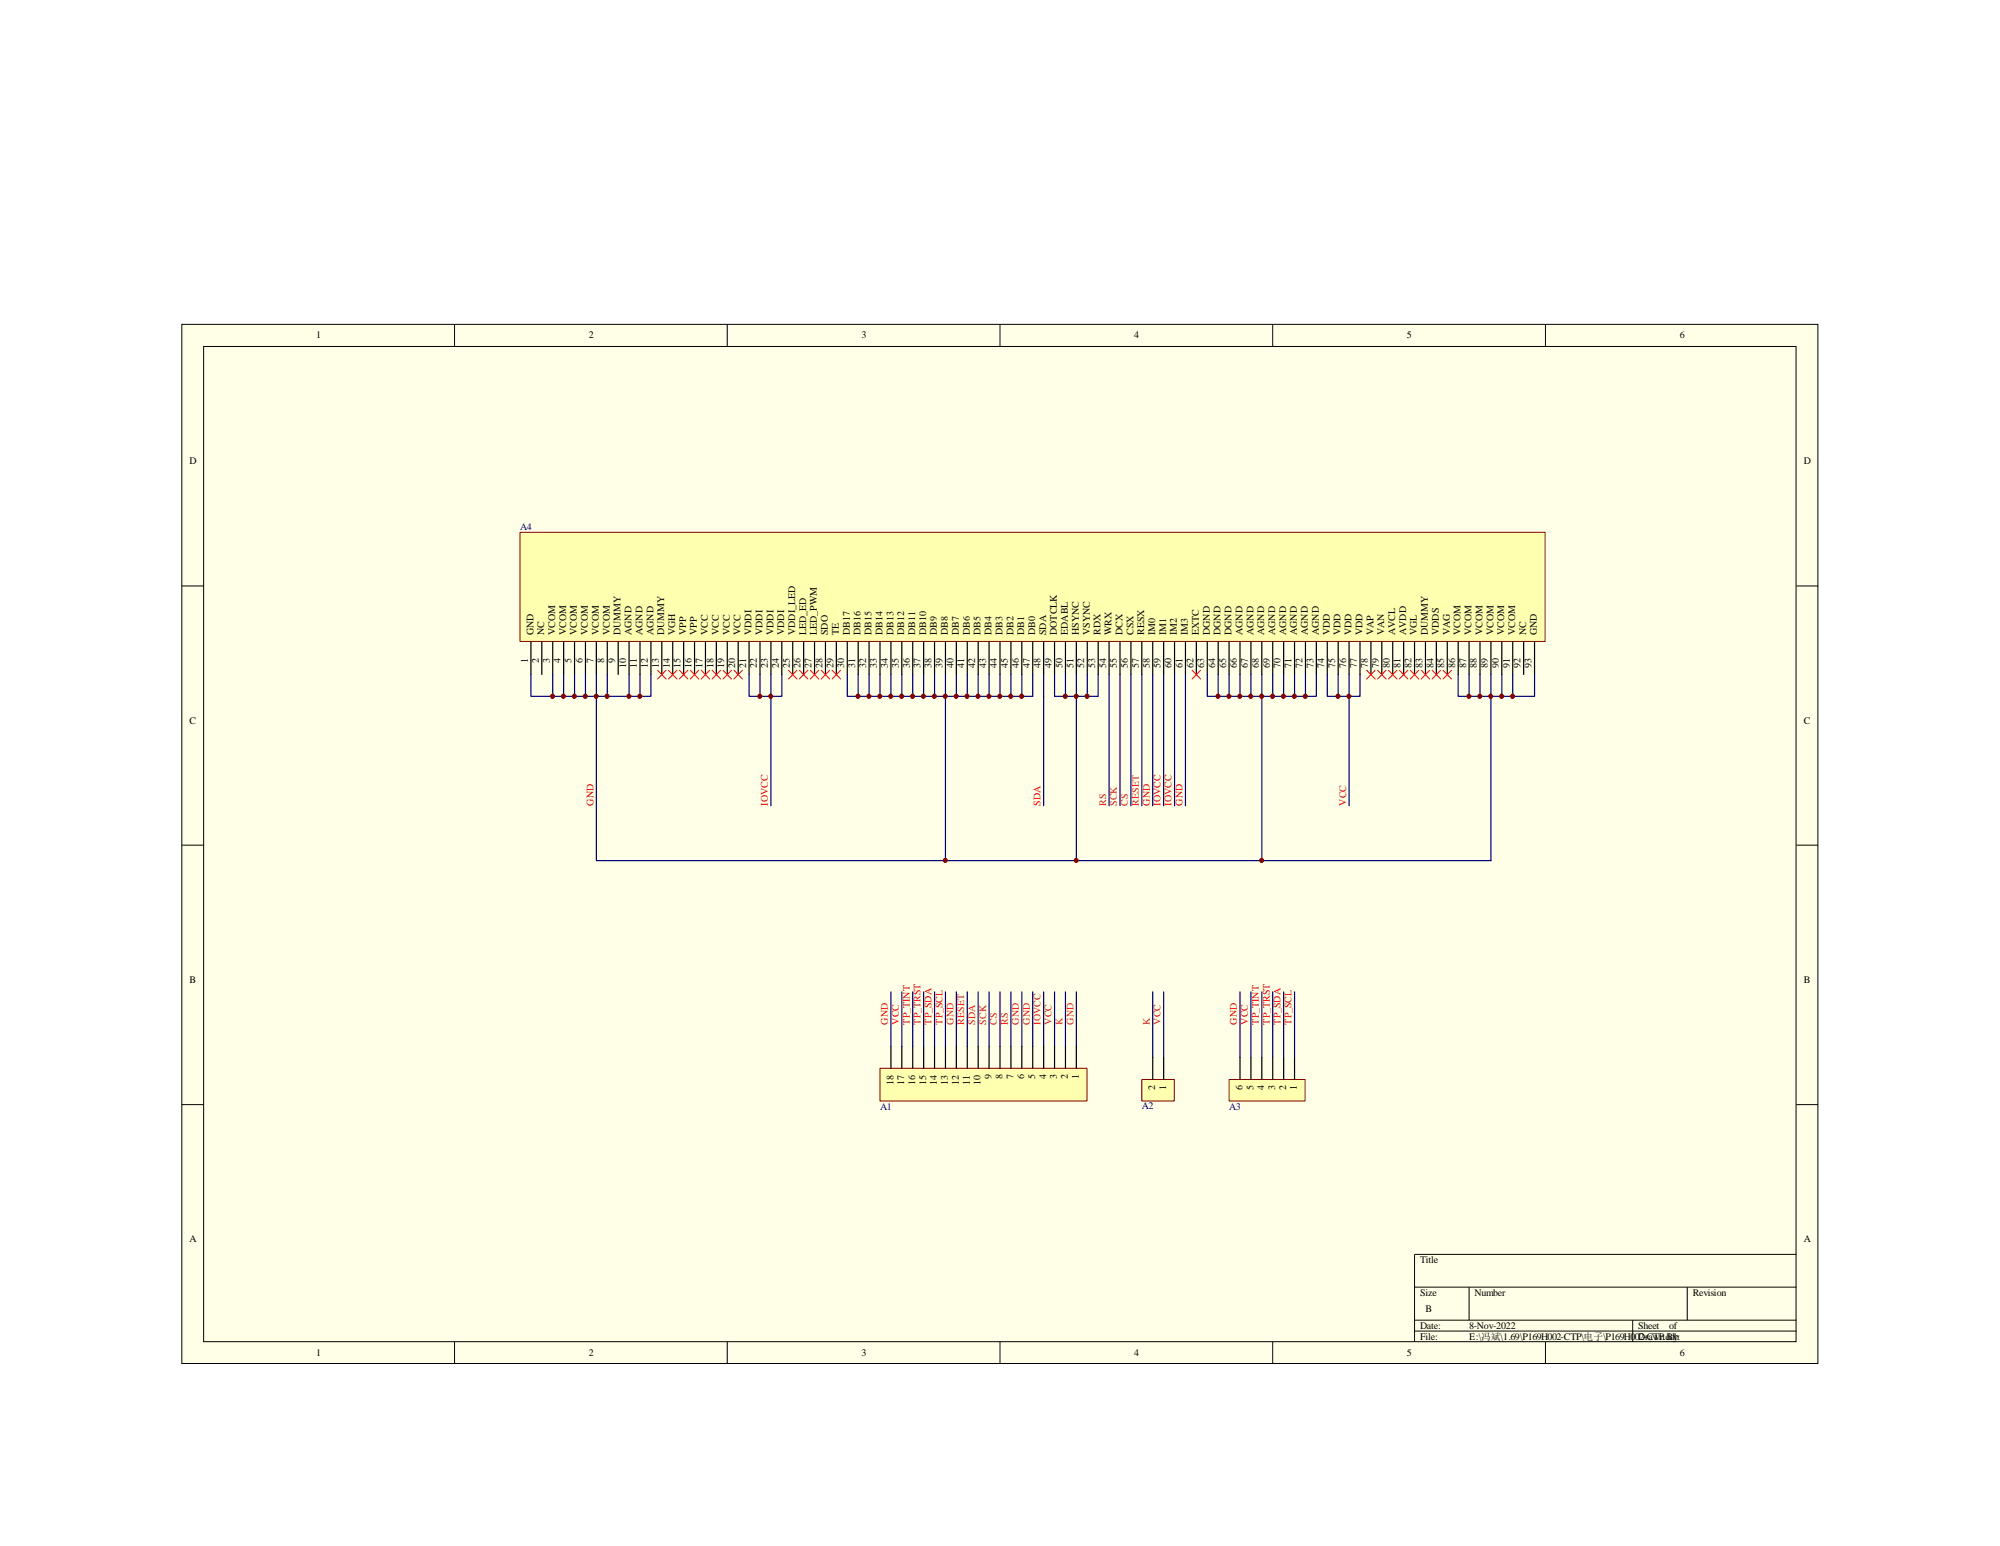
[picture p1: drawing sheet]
<svg xmlns="http://www.w3.org/2000/svg" width="279mm" height="216mm" viewBox="0 0 279 216" stroke-linecap="round" stroke-linejoin="round" font-family="sans-serif">
<path d="M25.4 45.3h228.6v145.1h-228.6z" fill="#ffffe8"/>
<g fill="none" stroke="#000" stroke-width=".14">
<path d="M25.4 45.3h228.6v145.1h-228.6zM28.4 48.4h222.5v139h-222.5zM63.5 45.3v3.1M101.6 45.3v3.1M139.7 45.3v3.1M177.8 45.3v3.1M215.9 45.3v3.1M25.4 81.8h3M251 81.8h3M25.4 118h3M251 118h3M25.4 154.3h3"/>
<path d="M251 154.3h3M197.6 179.7h53.4M205.2 179.7v4.7M235.7 179.7v4.7M251 175.2h-53.4v12.2M63.5 187.4v3.1M101.6 187.4v3.1M139.7 187.4v3.1M177.8 187.4v3.1M197.6 184.4h53.4M197.6 185.9h53.4M215.9 187.4v3.1"/>
<path d="M228.1 184.4v3"/>
</g>
<path d="M161 138.5v9.2M162.6 138.5v9.2" fill="none" stroke="#11037f" stroke-width=".17"/>
<path d="M133.6 138.5v7.6M135.1 138.5v7.6M136.7 138.5v7.6M138.2 138.5v7.6M139.7 138.5v7.6M141.2 138.5v7.6M142.7 138.5v7.6M144.3 138.5v7.6M145.8 138.5v7.6M147.3 138.5v7.6M148.8 138.5v7.6M150.4 138.5v7.6" fill="none" stroke="#000080" stroke-width=".17"/>
<path d="M159.6 150.8h4.4v3h-4.4z" fill="#ffffb0"/>
<path d="M159.5 150.7h4.5v3.1h-4.5z" fill="none" stroke="#800000" stroke-width=".14"/>
<path d="M161 147.7v3M162.6 147.7v3" fill="none" stroke="#000" stroke-width=".17"/>
<path d="M72.7 74.4h143.2v15.2h-143.2z" fill="#ffffb0"/>
<path d="M72.6 74.3h143.3v15.3h-143.3z" fill="none" stroke="#800000" stroke-width=".14"/>
<g fill="none" stroke="#000" stroke-width=".17">
<path d="M74.2 89.6v4.6M75.7 89.6v4.6M77.2 89.6v4.6M78.7 89.6v4.6M80.3 89.6v4.6M81.8 89.6v4.6M83.3 89.6v4.6M84.8 89.6v4.6M86.4 89.6v4.6M87.9 89.6v4.6M89.4 89.6v4.6M90.9 89.6v4.6"/>
<path d="M92.5 89.6v4.6M94 89.6v4.6M95.5 89.6v4.6M97 89.6v4.6M98.6 89.6v4.6M100.1 89.6v4.6M101.6 89.6v4.6M103.1 89.6v4.6M104.6 89.6v4.6M106.2 89.6v4.6M107.7 89.6v4.6M109.2 89.6v4.6"/>
<path d="M110.7 89.6v4.6M112.3 89.6v4.6M113.8 89.6v4.6M115.3 89.6v4.6M116.8 89.6v4.6M118.4 89.6v4.6M119.9 89.6v4.6M121.4 89.6v4.6M122.9 89.6v4.6M124.5 89.6v4.6M126 89.6v4.6M127.5 89.6v4.6"/>
<path d="M129 89.6v4.6M130.6 89.6v4.6M132.1 89.6v4.6M133.6 89.6v4.6M135.1 89.6v4.6M136.7 89.6v4.6M138.2 89.6v4.6M139.7 89.6v4.6M141.2 89.6v4.6M142.7 89.6v4.6M144.3 89.6v4.6M145.8 89.6v4.6"/>
<path d="M147.3 89.6v4.6M148.8 89.6v4.6M150.4 89.6v4.6M151.9 89.6v4.6M153.4 89.6v4.6M154.9 89.6v4.6M156.5 89.6v4.6M158 89.6v4.6M159.5 89.6v4.6M161 89.6v4.6M162.6 89.6v4.6M164.1 89.6v4.6"/>
<path d="M165.6 89.6v4.6M167.1 89.6v4.6M168.7 89.6v4.6M170.2 89.6v4.6M171.7 89.6v4.6M173.2 89.6v4.6M174.8 89.6v4.6M176.3 89.6v4.6M177.8 89.6v4.6M179.3 89.6v4.6M180.8 89.6v4.6M182.4 89.6v4.6"/>
<path d="M183.9 89.6v4.6M185.4 89.6v4.6M186.9 89.6v4.6M188.5 89.6v4.6M190 89.6v4.6M191.5 89.6v4.6M193 89.6v4.6M194.6 89.6v4.6M196.1 89.6v4.6M197.6 89.6v4.6M199.1 89.6v4.6M200.7 89.6v4.6"/>
<path d="M202.2 89.6v4.6M203.7 89.6v4.6M205.2 89.6v4.6M206.8 89.6v4.6M208.3 89.6v4.6M209.8 89.6v4.6M211.3 89.6v4.6M212.9 89.6v4.6M214.4 89.6v4.6"/>
</g>
<path d="M123 149.2h28.8v4.6h-28.8z" fill="#ffffb0"/>
<path d="M122.9 149.2h28.9v4.6h-28.9z" fill="none" stroke="#800000" stroke-width=".14"/>
<g fill="none" stroke="#000" stroke-width=".17">
<path d="M124.5 146.1v3.1M126 146.1v3.1M127.5 146.1v3.1M129 146.1v3.1M130.6 146.1v3.1M132.1 146.1v3.1M133.6 146.1v3.1M135.1 146.1v3.1M136.7 146.1v3.1M138.2 146.1v3.1M139.7 146.1v3.1M141.2 146.1v3.1"/>
<path d="M142.7 146.1v3.1M144.3 146.1v3.1M145.8 146.1v3.1M147.3 146.1v3.1M148.8 146.1v3.1M150.4 146.1v3.1"/>
</g>
<path d="M171.7 150.8h10.6v3h-10.6z" fill="#ffffb0"/>
<path d="M171.7 150.7h10.6v3.1h-10.6z" fill="none" stroke="#800000" stroke-width=".14"/>
<path d="M173.2 147.7v3M174.8 147.7v3M176.3 147.7v3M177.8 147.7v3M179.3 147.7v3M180.8 147.7v3" fill="none" stroke="#000" stroke-width=".17"/>
<g fill="none" stroke="#000080" stroke-width=".17">
<path d="M74.2 94.2v3h16.7v-3M77.2 94.2v3M78.7 94.2v3M80.3 94.2v3M81.8 94.2v3M83.3 94.2v26h125v-26M84.8 94.2v3M87.9 94.2v3M89.4 94.2v3M104.6 94.2v3h4.6v-3M106.2 94.2v3M107.7 94.2v18.3"/>
<path d="M118.4 94.2v3h1.5M119.9 94.2v3M121.4 94.2v3M122.9 94.2v3M124.5 94.2v3M126 94.2v3M127.5 94.2v3M129 94.2v3M130.6 94.2v3M132.1 94.2v26M133.6 94.2v3M135.1 94.2v3"/>
<path d="M136.7 94.2v3M138.2 94.2v3M139.7 94.2v3M141.2 94.2v3M142.7 94.2v3M144.3 94.2v3h-24.4M145.8 94.2v18.3M147.3 94.2v3h6.1v-3M148.8 94.2v3M150.4 94.2v26M151.9 94.2v3M154.9 94.2v18.3"/>
<path d="M156.5 94.2v18.3M158 94.2v18.3M159.5 94.2v18.3M161 94.2v18.3M162.6 94.2v18.3M164.1 94.2v18.3M165.6 94.2v18.3M168.7 94.2v3h15.2v-3M170.2 94.2v3M171.7 94.2v3M173.2 94.2v3M174.8 94.2v3"/>
<path d="M176.3 94.2v26M177.8 94.2v3M179.3 94.2v3M180.8 94.2v3M182.4 94.2v3M185.4 94.2v3h4.6v-3M186.9 94.2v3M188.5 94.2v18.3M203.7 94.2v3h10.7v-3M205.2 94.2v3M206.8 94.2v3M209.8 94.2v3"/>
<path d="M211.3 94.2v3M124.5 138.5v7.6M126 138.5v7.6M127.5 138.5v7.6M129 138.5v7.6M130.6 138.5v7.6M132.1 138.5v7.6M173.2 138.5v9.2M174.8 138.5v9.2M176.3 138.5v9.2M177.8 138.5v9.2M179.3 138.5v9.2"/>
<path d="M180.8 138.5v9.2"/>
</g>
<g fill="none" stroke="#f00" stroke-width=".14">
<path d="M91.9 93.6l1.1 1.2M93 93.6l-1.1 1.2M93.4 93.6l1.2 1.2M94.6 93.6l-1.2 1.2M94.9 93.6l1.2 1.2M96.1 93.6l-1.2 1.2M96.4 93.6l1.2 1.2M97.6 93.6l-1.2 1.2M98 93.6l1.1 1.2M99.1 93.6l-1.1 1.2M99.5 93.6l1.2 1.2M100.7 93.6l-1.2 1.2"/>
<path d="M101 93.6l1.2 1.2M102.2 93.6l-1.2 1.2M102.5 93.6l1.2 1.2M103.7 93.6l-1.2 1.2M110.2 93.6l1.1 1.2M111.3 93.6l-1.1 1.2M111.7 93.6l1.2 1.2M112.9 93.6l-1.2 1.2M113.2 93.6l1.2 1.2M114.4 93.6l-1.2 1.2M114.7 93.6l1.2 1.2M115.9 93.6l-1.2 1.2"/>
<path d="M116.2 93.6l1.2 1.2M117.4 93.6l-1.2 1.2M166.5 93.6l1.2 1.2M167.7 93.6l-1.2 1.2M190.9 93.6l1.2 1.2M192.1 93.6l-1.2 1.2M192.4 93.6l1.2 1.2M193.6 93.6l-1.2 1.2M194 93.6l1.2 1.2M195.2 93.6l-1.2 1.2M195.5 93.6l1.2 1.2M196.7 93.6l-1.2 1.2"/>
<path d="M197 93.6l1.2 1.2M198.2 93.6l-1.2 1.2M198.5 93.6l1.2 1.2M199.7 93.6l-1.2 1.2M200.1 93.6l1.2 1.2M201.3 93.6l-1.2 1.2M201.6 93.6l1.2 1.2M202.8 93.6l-1.2 1.2"/>
</g>
<g fill="#800000" stroke="#800000" stroke-width=".14">
<circle cx="89.4" cy="97.2" r=".29"/>
<circle cx="87.8" cy="97.2" r=".29"/>
<circle cx="84.8" cy="97.2" r=".29"/>
<circle cx="83.3" cy="97.2" r=".29"/>
<circle cx="81.8" cy="97.2" r=".29"/>
<circle cx="80.2" cy="97.2" r=".29"/>
<circle cx="78.7" cy="97.2" r=".29"/>
<circle cx="77.2" cy="97.2" r=".29"/>
<circle cx="106.1" cy="97.2" r=".29"/>
<circle cx="107.7" cy="97.2" r=".29"/>
<circle cx="150.3" cy="97.2" r=".29"/>
<circle cx="148.8" cy="97.2" r=".29"/>
<circle cx="142.7" cy="97.2" r=".29"/>
<circle cx="141.2" cy="97.2" r=".29"/>
<circle cx="139.7" cy="97.2" r=".29"/>
<circle cx="138.1" cy="97.2" r=".29"/>
<circle cx="136.6" cy="97.2" r=".29"/>
<circle cx="135.1" cy="97.2" r=".29"/>
<circle cx="133.6" cy="97.2" r=".29"/>
<circle cx="132" cy="97.2" r=".29"/>
<circle cx="130.5" cy="97.2" r=".29"/>
<circle cx="129" cy="97.2" r=".29"/>
<circle cx="127.5" cy="97.2" r=".29"/>
<circle cx="125.9" cy="97.2" r=".29"/>
<circle cx="124.4" cy="97.2" r=".29"/>
<circle cx="122.9" cy="97.2" r=".29"/>
<circle cx="121.4" cy="97.2" r=".29"/>
<circle cx="119.9" cy="97.2" r=".29"/>
<circle cx="132" cy="120.2" r=".29"/>
<circle cx="151.9" cy="97.2" r=".29"/>
<circle cx="150.3" cy="120.2" r=".29"/>
<circle cx="182.3" cy="97.2" r=".29"/>
<circle cx="180.8" cy="97.2" r=".29"/>
<circle cx="179.3" cy="97.2" r=".29"/>
<circle cx="177.8" cy="97.2" r=".29"/>
<circle cx="176.2" cy="97.2" r=".29"/>
<circle cx="174.7" cy="97.2" r=".29"/>
<circle cx="173.2" cy="97.2" r=".29"/>
<circle cx="171.7" cy="97.2" r=".29"/>
<circle cx="170.1" cy="97.2" r=".29"/>
<circle cx="176.2" cy="120.2" r=".29"/>
<circle cx="186.9" cy="97.2" r=".29"/>
<circle cx="188.4" cy="97.2" r=".29"/>
<circle cx="211.3" cy="97.2" r=".29"/>
<circle cx="209.8" cy="97.2" r=".29"/>
<circle cx="208.2" cy="97.2" r=".29"/>
<circle cx="206.7" cy="97.2" r=".29"/>
<circle cx="205.2" cy="97.2" r=".29"/>
</g>
<g font-size="1.4">
<text x="44.2" y="47.2">1</text>
<text x="82.3" y="47.2">2</text>
<text x="120.4" y="47.2">3</text>
<text x="158.5" y="47.2">4</text>
<text x="196.6" y="47.2">5</text>
<text x="234.7" y="47.2">6</text>
<text x="26.5" y="64.8">D</text>
<text x="252" y="64.8">D</text>
<text x="74.5" y="88.7" transform="rotate(-90 74.5 88.7)">GND</text>
<text x="76" y="88.7" transform="rotate(-90 76 88.7)">NC</text>
<text x="77.6" y="88.7" transform="rotate(-90 77.6 88.7)">VCOM</text>
<text x="79.1" y="88.7" transform="rotate(-90 79.1 88.7)">VCOM</text>
<text x="80.6" y="88.7" transform="rotate(-90 80.6 88.7)">VCOM</text>
<text x="82.1" y="88.7" transform="rotate(-90 82.1 88.7)">VCOM</text>
<text x="83.7" y="88.7" transform="rotate(-90 83.7 88.7)">VCOM</text>
<text x="85.2" y="88.7" transform="rotate(-90 85.2 88.7)">VCOM</text>
<text x="86.7" y="88.7" transform="rotate(-90 86.7 88.7)">DUMMY</text>
<text x="88.2" y="88.7" transform="rotate(-90 88.2 88.7)">AGND</text>
<text x="89.7" y="88.7" transform="rotate(-90 89.7 88.7)">AGND</text>
<text x="91.3" y="88.7" transform="rotate(-90 91.3 88.7)">AGND</text>
<text x="92.8" y="88.7" transform="rotate(-90 92.8 88.7)">DUMMY</text>
<text x="94.3" y="88.7" transform="rotate(-90 94.3 88.7)">VGH</text>
<text x="95.8" y="88.7" transform="rotate(-90 95.8 88.7)">VPP</text>
<text x="97.4" y="88.7" transform="rotate(-90 97.4 88.7)">VPP</text>
<text x="98.9" y="88.7" transform="rotate(-90 98.9 88.7)">VCC</text>
<text x="100.4" y="88.7" transform="rotate(-90 100.4 88.7)">VCC</text>
<text x="101.9" y="88.7" transform="rotate(-90 101.9 88.7)">VCC</text>
<text x="103.5" y="88.7" transform="rotate(-90 103.5 88.7)">VCC</text>
<text x="105" y="88.7" transform="rotate(-90 105 88.7)">VDDI</text>
<text x="106.5" y="88.7" transform="rotate(-90 106.5 88.7)">VDDI</text>
<text x="108" y="88.7" transform="rotate(-90 108 88.7)">VDDI</text>
<text x="109.6" y="88.7" transform="rotate(-90 109.6 88.7)">VDDI</text>
<text x="111.1" y="88.7" transform="rotate(-90 111.1 88.7)">VDDI_LED</text>
<text x="112.6" y="88.7" transform="rotate(-90 112.6 88.7)">LED_ED</text>
<text x="114.1" y="88.7" transform="rotate(-90 114.1 88.7)">LED_PWM</text>
<text x="115.7" y="88.7" transform="rotate(-90 115.7 88.7)">SDO</text>
<text x="117.2" y="88.7" transform="rotate(-90 117.2 88.7)">TE</text>
<text x="118.7" y="88.7" transform="rotate(-90 118.7 88.7)">DB17</text>
<text x="120.2" y="88.7" transform="rotate(-90 120.2 88.7)">DB16</text>
<text x="121.8" y="88.7" transform="rotate(-90 121.8 88.7)">DB15</text>
<text x="123.3" y="88.7" transform="rotate(-90 123.3 88.7)">DB14</text>
<text x="124.8" y="88.7" transform="rotate(-90 124.8 88.7)">DB13</text>
<text x="126.3" y="88.7" transform="rotate(-90 126.3 88.7)">DB12</text>
<text x="127.8" y="88.7" transform="rotate(-90 127.8 88.7)">DB11</text>
<text x="129.4" y="88.7" transform="rotate(-90 129.4 88.7)">DB10</text>
<text x="130.9" y="88.7" transform="rotate(-90 130.9 88.7)">DB9</text>
<text x="132.4" y="88.7" transform="rotate(-90 132.4 88.7)">DB8</text>
<text x="133.9" y="88.7" transform="rotate(-90 133.9 88.7)">DB7</text>
<text x="135.5" y="88.7" transform="rotate(-90 135.5 88.7)">DB6</text>
<text x="137" y="88.7" transform="rotate(-90 137 88.7)">DB5</text>
<text x="138.5" y="88.7" transform="rotate(-90 138.5 88.7)">DB4</text>
<text x="140" y="88.7" transform="rotate(-90 140 88.7)">DB3</text>
<text x="141.6" y="88.7" transform="rotate(-90 141.6 88.7)">DB2</text>
<text x="143.1" y="88.7" transform="rotate(-90 143.1 88.7)">DB1</text>
<text x="144.6" y="88.7" transform="rotate(-90 144.6 88.7)">DB0</text>
<text x="146.1" y="88.7" transform="rotate(-90 146.1 88.7)">SDA</text>
<text x="147.7" y="88.7" transform="rotate(-90 147.7 88.7)">DOTCLK</text>
<text x="149.2" y="88.7" transform="rotate(-90 149.2 88.7)">EDABL</text>
<text x="150.7" y="88.7" transform="rotate(-90 150.7 88.7)">HSYNC</text>
<text x="152.2" y="88.7" transform="rotate(-90 152.2 88.7)">VSYNC</text>
<text x="153.8" y="88.7" transform="rotate(-90 153.8 88.7)">RDX</text>
<text x="155.3" y="88.7" transform="rotate(-90 155.3 88.7)">WRX</text>
<text x="156.8" y="88.7" transform="rotate(-90 156.8 88.7)">DCX</text>
<text x="158.3" y="88.7" transform="rotate(-90 158.3 88.7)">CSX</text>
<text x="159.9" y="88.7" transform="rotate(-90 159.9 88.7)">RESX</text>
<text x="161.4" y="88.7" transform="rotate(-90 161.4 88.7)">IM0</text>
<text x="162.9" y="88.7" transform="rotate(-90 162.9 88.7)">IM1</text>
<text x="164.4" y="88.7" transform="rotate(-90 164.4 88.7)">IM2</text>
<text x="165.9" y="88.7" transform="rotate(-90 165.9 88.7)">IM3</text>
<text x="167.5" y="88.7" transform="rotate(-90 167.5 88.7)">EXTC</text>
<text x="169" y="88.7" transform="rotate(-90 169 88.7)">DGND</text>
<text x="170.5" y="88.7" transform="rotate(-90 170.5 88.7)">DGND</text>
<text x="172" y="88.7" transform="rotate(-90 172 88.7)">DGND</text>
<text x="173.6" y="88.7" transform="rotate(-90 173.6 88.7)">AGND</text>
<text x="175.1" y="88.7" transform="rotate(-90 175.1 88.7)">AGND</text>
<text x="176.6" y="88.7" transform="rotate(-90 176.6 88.7)">AGND</text>
<text x="178.1" y="88.7" transform="rotate(-90 178.1 88.7)">AGND</text>
<text x="179.7" y="88.7" transform="rotate(-90 179.7 88.7)">AGND</text>
<text x="181.2" y="88.7" transform="rotate(-90 181.2 88.7)">AGND</text>
<text x="182.7" y="88.7" transform="rotate(-90 182.7 88.7)">AGND</text>
<text x="184.2" y="88.7" transform="rotate(-90 184.2 88.7)">AGND</text>
<text x="185.8" y="88.7" transform="rotate(-90 185.8 88.7)">VDD</text>
<text x="187.3" y="88.7" transform="rotate(-90 187.3 88.7)">VDD</text>
<text x="188.8" y="88.7" transform="rotate(-90 188.8 88.7)">VDD</text>
<text x="190.3" y="88.7" transform="rotate(-90 190.3 88.7)">VDD</text>
<text x="191.9" y="88.7" transform="rotate(-90 191.9 88.7)">VAP</text>
<text x="193.4" y="88.7" transform="rotate(-90 193.4 88.7)">VAN</text>
<text x="194.9" y="88.7" transform="rotate(-90 194.9 88.7)">AVCL</text>
<text x="196.4" y="88.7" transform="rotate(-90 196.4 88.7)">AVDD</text>
<text x="198" y="88.7" transform="rotate(-90 198 88.7)">VGL</text>
<text x="199.5" y="88.7" transform="rotate(-90 199.5 88.7)">DUMMY</text>
<text x="201" y="88.7" transform="rotate(-90 201 88.7)">VDDS</text>
<text x="202.5" y="88.7" transform="rotate(-90 202.5 88.7)">VAG</text>
<text x="204" y="88.7" transform="rotate(-90 204 88.7)">VCOM</text>
<text x="205.6" y="88.7" transform="rotate(-90 205.6 88.7)">VCOM</text>
<text x="207.1" y="88.7" transform="rotate(-90 207.1 88.7)">VCOM</text>
<text x="208.6" y="88.7" transform="rotate(-90 208.6 88.7)">VCOM</text>
<text x="210.1" y="88.7" transform="rotate(-90 210.1 88.7)">VCOM</text>
<text x="211.7" y="88.7" transform="rotate(-90 211.7 88.7)">VCOM</text>
<text x="213.2" y="88.7" transform="rotate(-90 213.2 88.7)">NC</text>
<text x="214.7" y="88.7" transform="rotate(-90 214.7 88.7)">GND</text>
<text x="73.7" y="92.5" transform="rotate(-90 73.7 92.5)">1</text>
<text x="75.3" y="92.5" transform="rotate(-90 75.3 92.5)">2</text>
<text x="76.8" y="92.5" transform="rotate(-90 76.8 92.5)">3</text>
<text x="78.3" y="92.5" transform="rotate(-90 78.3 92.5)">4</text>
<text x="79.8" y="92.5" transform="rotate(-90 79.8 92.5)">5</text>
<text x="81.4" y="92.5" transform="rotate(-90 81.4 92.5)">6</text>
<text x="82.9" y="92.5" transform="rotate(-90 82.9 92.5)">7</text>
<text x="84.4" y="92.5" transform="rotate(-90 84.4 92.5)">8</text>
<text x="85.9" y="92.5" transform="rotate(-90 85.9 92.5)">9</text>
<text x="87.5" y="93.3" transform="rotate(-90 87.5 93.3)">10</text>
<text x="89" y="93.3" transform="rotate(-90 89 93.3)">11</text>
<text x="90.5" y="93.3" transform="rotate(-90 90.5 93.3)">12</text>
<text x="92" y="93.3" transform="rotate(-90 92 93.3)">13</text>
<text x="93.6" y="93.3" transform="rotate(-90 93.6 93.3)">14</text>
<text x="95.1" y="93.3" transform="rotate(-90 95.1 93.3)">15</text>
<text x="96.6" y="93.3" transform="rotate(-90 96.6 93.3)">16</text>
<text x="98.1" y="93.3" transform="rotate(-90 98.1 93.3)">17</text>
<text x="99.7" y="93.3" transform="rotate(-90 99.7 93.3)">18</text>
<text x="101.2" y="93.3" transform="rotate(-90 101.2 93.3)">19</text>
<text x="102.7" y="93.3" transform="rotate(-90 102.7 93.3)">20</text>
<text x="104.2" y="93.3" transform="rotate(-90 104.2 93.3)">21</text>
<text x="105.7" y="93.3" transform="rotate(-90 105.7 93.3)">22</text>
<text x="107.3" y="93.3" transform="rotate(-90 107.3 93.3)">23</text>
<text x="108.8" y="93.3" transform="rotate(-90 108.8 93.3)">24</text>
<text x="110.3" y="93.3" transform="rotate(-90 110.3 93.3)">25</text>
<text x="111.8" y="93.3" transform="rotate(-90 111.8 93.3)">26</text>
<text x="113.4" y="93.3" transform="rotate(-90 113.4 93.3)">27</text>
<text x="114.9" y="93.3" transform="rotate(-90 114.9 93.3)">28</text>
<text x="116.4" y="93.3" transform="rotate(-90 116.4 93.3)">29</text>
<text x="117.9" y="93.3" transform="rotate(-90 117.9 93.3)">30</text>
<text x="119.5" y="93.3" transform="rotate(-90 119.5 93.3)">31</text>
<text x="121" y="93.3" transform="rotate(-90 121 93.3)">32</text>
<text x="122.5" y="93.3" transform="rotate(-90 122.5 93.3)">33</text>
<text x="124" y="93.3" transform="rotate(-90 124 93.3)">34</text>
<text x="125.6" y="93.3" transform="rotate(-90 125.6 93.3)">35</text>
<text x="127.1" y="93.3" transform="rotate(-90 127.1 93.3)">36</text>
<text x="128.6" y="93.3" transform="rotate(-90 128.6 93.3)">37</text>
<text x="130.1" y="93.3" transform="rotate(-90 130.1 93.3)">38</text>
<text x="131.7" y="93.3" transform="rotate(-90 131.7 93.3)">39</text>
<text x="133.2" y="93.3" transform="rotate(-90 133.2 93.3)">40</text>
<text x="134.7" y="93.3" transform="rotate(-90 134.7 93.3)">41</text>
<text x="136.2" y="93.3" transform="rotate(-90 136.2 93.3)">42</text>
<text x="137.8" y="93.3" transform="rotate(-90 137.8 93.3)">43</text>
<text x="139.3" y="93.3" transform="rotate(-90 139.3 93.3)">44</text>
<text x="140.8" y="93.3" transform="rotate(-90 140.8 93.3)">45</text>
<text x="142.3" y="93.3" transform="rotate(-90 142.3 93.3)">46</text>
<text x="143.8" y="93.3" transform="rotate(-90 143.8 93.3)">47</text>
<text x="145.4" y="93.3" transform="rotate(-90 145.4 93.3)">48</text>
<text x="146.9" y="93.3" transform="rotate(-90 146.9 93.3)">49</text>
<text x="148.4" y="93.3" transform="rotate(-90 148.4 93.3)">50</text>
<text x="149.9" y="93.3" transform="rotate(-90 149.9 93.3)">51</text>
<text x="151.5" y="93.3" transform="rotate(-90 151.5 93.3)">52</text>
<text x="153" y="93.3" transform="rotate(-90 153 93.3)">53</text>
<text x="154.5" y="93.3" transform="rotate(-90 154.5 93.3)">54</text>
<text x="156" y="93.3" transform="rotate(-90 156 93.3)">55</text>
<text x="157.6" y="93.3" transform="rotate(-90 157.6 93.3)">56</text>
<text x="159.1" y="93.3" transform="rotate(-90 159.1 93.3)">57</text>
<text x="160.6" y="93.3" transform="rotate(-90 160.6 93.3)">58</text>
<text x="162.1" y="93.3" transform="rotate(-90 162.1 93.3)">59</text>
<text x="163.7" y="93.3" transform="rotate(-90 163.7 93.3)">60</text>
<text x="165.2" y="93.3" transform="rotate(-90 165.2 93.3)">61</text>
<text x="166.7" y="93.3" transform="rotate(-90 166.7 93.3)">62</text>
<text x="168.2" y="93.3" transform="rotate(-90 168.2 93.3)">63</text>
<text x="169.8" y="93.3" transform="rotate(-90 169.8 93.3)">64</text>
<text x="171.3" y="93.3" transform="rotate(-90 171.3 93.3)">65</text>
<text x="172.8" y="93.3" transform="rotate(-90 172.8 93.3)">66</text>
<text x="174.3" y="93.3" transform="rotate(-90 174.3 93.3)">67</text>
<text x="175.9" y="93.3" transform="rotate(-90 175.9 93.3)">68</text>
<text x="177.4" y="93.3" transform="rotate(-90 177.4 93.3)">69</text>
<text x="178.9" y="93.3" transform="rotate(-90 178.9 93.3)">70</text>
<text x="180.4" y="93.3" transform="rotate(-90 180.4 93.3)">71</text>
<text x="181.9" y="93.3" transform="rotate(-90 181.9 93.3)">72</text>
<text x="183.5" y="93.3" transform="rotate(-90 183.5 93.3)">73</text>
<text x="185" y="93.3" transform="rotate(-90 185 93.3)">74</text>
<text x="186.5" y="93.3" transform="rotate(-90 186.5 93.3)">75</text>
<text x="188" y="93.3" transform="rotate(-90 188 93.3)">76</text>
<text x="189.6" y="93.3" transform="rotate(-90 189.6 93.3)">77</text>
<text x="191.1" y="93.3" transform="rotate(-90 191.1 93.3)">78</text>
<text x="192.6" y="93.3" transform="rotate(-90 192.6 93.3)">79</text>
<text x="194.1" y="93.3" transform="rotate(-90 194.1 93.3)">80</text>
<text x="195.7" y="93.3" transform="rotate(-90 195.7 93.3)">81</text>
<text x="197.2" y="93.3" transform="rotate(-90 197.2 93.3)">82</text>
<text x="198.7" y="93.3" transform="rotate(-90 198.7 93.3)">83</text>
<text x="200.2" y="93.3" transform="rotate(-90 200.2 93.3)">84</text>
<text x="201.8" y="93.3" transform="rotate(-90 201.8 93.3)">85</text>
<text x="203.3" y="93.3" transform="rotate(-90 203.3 93.3)">86</text>
<text x="204.8" y="93.3" transform="rotate(-90 204.8 93.3)">87</text>
<text x="206.3" y="93.3" transform="rotate(-90 206.3 93.3)">88</text>
<text x="207.9" y="93.3" transform="rotate(-90 207.9 93.3)">89</text>
<text x="209.4" y="93.3" transform="rotate(-90 209.4 93.3)">90</text>
<text x="210.9" y="93.3" transform="rotate(-90 210.9 93.3)">91</text>
<text x="212.4" y="93.3" transform="rotate(-90 212.4 93.3)">92</text>
<text x="214" y="93.3" transform="rotate(-90 214 93.3)">93</text>
<text x="26.5" y="101">C</text>
<text x="252" y="101">C</text>
<text x="26.5" y="137.2">B</text>
<text x="252" y="137.2">B</text>
<text x="124.8" y="151.5" transform="rotate(-90 124.8 151.5)">18</text>
<text x="126.3" y="151.5" transform="rotate(-90 126.3 151.5)">17</text>
<text x="127.8" y="151.5" transform="rotate(-90 127.8 151.5)">16</text>
<text x="129.4" y="151.5" transform="rotate(-90 129.4 151.5)">15</text>
<text x="130.9" y="151.5" transform="rotate(-90 130.9 151.5)">14</text>
<text x="132.4" y="151.5" transform="rotate(-90 132.4 151.5)">13</text>
<text x="133.9" y="151.5" transform="rotate(-90 133.9 151.5)">12</text>
<text x="135.5" y="151.5" transform="rotate(-90 135.5 151.5)">11</text>
<text x="137" y="151.5" transform="rotate(-90 137 151.5)">10</text>
<text x="138.5" y="150.7" transform="rotate(-90 138.5 150.7)">9</text>
<text x="140" y="150.7" transform="rotate(-90 140 150.7)">8</text>
<text x="141.6" y="150.7" transform="rotate(-90 141.6 150.7)">7</text>
<text x="143.1" y="150.7" transform="rotate(-90 143.1 150.7)">6</text>
<text x="144.6" y="150.7" transform="rotate(-90 144.6 150.7)">5</text>
<text x="146.1" y="150.7" transform="rotate(-90 146.1 150.7)">4</text>
<text x="147.7" y="150.7" transform="rotate(-90 147.7 150.7)">3</text>
<text x="149.2" y="150.7" transform="rotate(-90 149.2 150.7)">2</text>
<text x="150.7" y="150.7" transform="rotate(-90 150.7 150.7)">1</text>
<text x="161.4" y="152.3" transform="rotate(-90 161.4 152.3)">2</text>
<text x="162.9" y="152.3" transform="rotate(-90 162.9 152.3)">1</text>
<text x="173.6" y="152.3" transform="rotate(-90 173.6 152.3)">6</text>
<text x="175.1" y="152.3" transform="rotate(-90 175.1 152.3)">5</text>
<text x="176.6" y="152.3" transform="rotate(-90 176.6 152.3)">4</text>
<text x="178.1" y="152.3" transform="rotate(-90 178.1 152.3)">3</text>
<text x="179.7" y="152.3" transform="rotate(-90 179.7 152.3)">2</text>
<text x="181.2" y="152.3" transform="rotate(-90 181.2 152.3)">1</text>
<text x="26.5" y="173.4">A</text>
<text x="252" y="173.4">A</text>
<text x="198.4" y="176.4">Title</text>
<text x="198.4" y="180.9">Size</text>
<text x="198.4" y="185.5">Date:</text>
<text x="199.1" y="183.2">B</text>
<text x="205.2" y="185.5">8-Nov-2022</text>
<text x="206" y="180.9">Number</text>
<text x="228.9" y="185.5">Sheet</text>
<text x="233.2" y="185.5">of</text>
<text x="236.5" y="180.9">Revision</text>
<text x="44.2" y="189.4">1</text>
<text x="82.3" y="189.4">2</text>
<text x="120.4" y="189.4">3</text>
<text x="158.5" y="189.4">4</text>
<text x="196.6" y="189.4">5</text>
<text x="198.4" y="187.1">File:</text>
<text x="205.2" y="187.1">E:\冯斌\1.69\P169H002-CTP\电子\P169H0</text>
<text x="228.4" y="187.1">0Drawn By:</text>
<text x="229" y="187.1">2-CTP.ddb</text>
<text x="234.7" y="189.4">6</text>
</g>
<g font-size="1.4" fill="#000080">
<text x="72.6" y="74">A4</text>
<text x="122.9" y="155">A1</text>
<text x="159.5" y="154.8">A2</text>
<text x="171.7" y="155">A3</text>
</g>
<g font-size="1.4" fill="#f00">
<text x="82.9" y="112.5" transform="rotate(-90 82.9 112.5)">GND</text>
<text x="107.3" y="112.5" transform="rotate(-90 107.3 112.5)">IOVCC</text>
<text x="145.4" y="112.5" transform="rotate(-90 145.4 112.5)">SDA</text>
<text x="160.6" y="112.5" transform="rotate(-90 160.6 112.5)">GND</text>
<text x="162.1" y="112.5" transform="rotate(-90 162.1 112.5)">IOVCC</text>
<text x="163.7" y="112.5" transform="rotate(-90 163.7 112.5)">IOVCC</text>
<text x="165.2" y="112.5" transform="rotate(-90 165.2 112.5)">GND</text>
<text x="188" y="112.5" transform="rotate(-90 188 112.5)">VCC</text>
<text x="124" y="143.1" transform="rotate(-90 124 143.1)">GND</text>
<text x="125.6" y="143.1" transform="rotate(-90 125.6 143.1)">VCC</text>
<text x="127.1" y="143.1" transform="rotate(-90 127.1 143.1)">TP_TINT</text>
<text x="128.6" y="143.1" transform="rotate(-90 128.6 143.1)">TP_TRST</text>
<text x="130.1" y="143.1" transform="rotate(-90 130.1 143.1)">TP_SDA</text>
<text x="131.7" y="143.1" transform="rotate(-90 131.7 143.1)">TP_SCL</text>
<text x="172.8" y="143.1" transform="rotate(-90 172.8 143.1)">GND</text>
<text x="174.3" y="143.1" transform="rotate(-90 174.3 143.1)">VCC</text>
<text x="175.9" y="143.1" transform="rotate(-90 175.9 143.1)">TP_TINT</text>
<text x="177.4" y="143.1" transform="rotate(-90 177.4 143.1)">TP_TRST</text>
<text x="178.9" y="143.1" transform="rotate(-90 178.9 143.1)">TP_SDA</text>
<text x="180.4" y="143.1" transform="rotate(-90 180.4 143.1)">TP_SCL</text>
</g>
<g font-size="1.4" fill="#ed0e22">
<text x="154.5" y="112.5" transform="rotate(-90 154.5 112.5)">RS</text>
<text x="156" y="112.5" transform="rotate(-90 156 112.5)">SCK</text>
<text x="157.6" y="112.5" transform="rotate(-90 157.6 112.5)">CS</text>
<text x="159.1" y="112.5" transform="rotate(-90 159.1 112.5)">RESET</text>
<text x="133.2" y="143.1" transform="rotate(-90 133.2 143.1)">GND</text>
<text x="134.7" y="143.1" transform="rotate(-90 134.7 143.1)">RESET</text>
<text x="136.2" y="143.1" transform="rotate(-90 136.2 143.1)">SDA</text>
<text x="137.8" y="143.1" transform="rotate(-90 137.8 143.1)">SCK</text>
<text x="139.3" y="143.1" transform="rotate(-90 139.3 143.1)">CS</text>
<text x="140.8" y="143.1" transform="rotate(-90 140.8 143.1)">RS</text>
<text x="142.3" y="143.1" transform="rotate(-90 142.3 143.1)">GND</text>
<text x="143.8" y="143.1" transform="rotate(-90 143.8 143.1)">GND</text>
<text x="145.4" y="143.1" transform="rotate(-90 145.4 143.1)">IOVCC</text>
<text x="146.9" y="143.1" transform="rotate(-90 146.9 143.1)">VCC</text>
<text x="148.4" y="143.1" transform="rotate(-90 148.4 143.1)">K</text>
<text x="149.9" y="143.1" transform="rotate(-90 149.9 143.1)">GND</text>
<text x="160.6" y="143.1" transform="rotate(-90 160.6 143.1)">K</text>
<text x="162.1" y="143.1" transform="rotate(-90 162.1 143.1)">VCC</text>
</g>
</svg>
